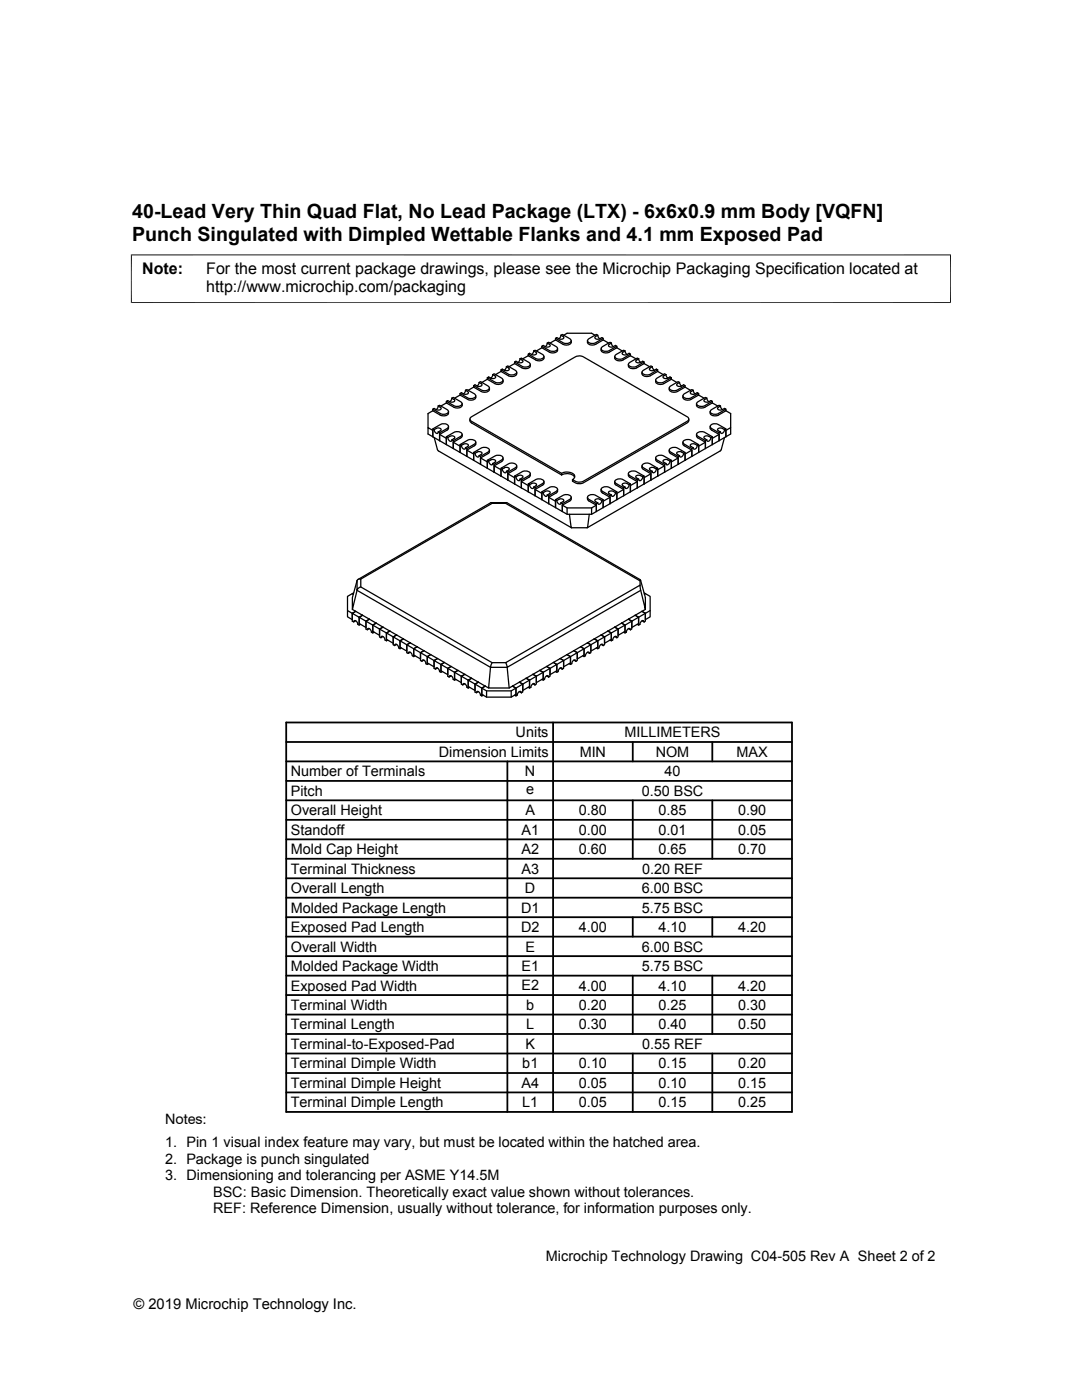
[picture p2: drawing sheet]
<svg xmlns="http://www.w3.org/2000/svg" width="216mm" height="279mm" viewBox="0 0 216 279" stroke-linecap="round" stroke-linejoin="round" font-family="sans-serif">
<g fill="none" stroke="#000" stroke-width=".25">
<path d="M90.2 79.5l.5 .3v.2a.83 .83 0 0 1-.9 .2M90.2 79.5l-.4 .7M90.2 79.5l.2-.2 1.8 1.2a1.01 1.01 0 0 1-1.6 .5l-1.5-.9 .2-.2 .5 .3M91.8 78.5l.3-.1 .4 .2a.61 .61 0 0 0 .9-.4l-.5-.3 .3-.2 1.5 .9 .2 .3a1.02 1.02 0 0 1-1.6 .5zM91.8 78.5v.3M91.8 78.8l-1.1 .7M91.8 78.8l1.5 .9a.99 .99 0 0 0 1 .2 .99 .99 0 0 0 .6-.9M92.9 77.9l-.4 .7M94.5 77v.3M94.5 77.3l-1.1 .6M94.5 77.3l1.7 .9a.98 .98 0 0 0 1.5-.8M95.6 76.3l.3-.1 1.7 1.1a.98 .98 0 0 1-1.6 .5l-1.5-.8 .3-.2 .4 .2"/>
<path d="M95.6 76.3l-.4 .7M95.6 76.3l.5 .3 .1 .2a.72 .72 0 0 1-1 .2M97.2 75.4v.3M97.2 75.7l-1 .6M97.2 75.7l1.5 .9a1 1 0 0 0 1.7-.7M98.3 74.8l.3-.2 1.5 .9 .3 .3a1.01 1.01 0 0 1-1.7 .4l-1.5-.8 .3-.2 .4 .3M98.3 74.8l-.1 .5-.3 .2M98.3 74.8l.5 .2a.43 .43 0 0 1-.1 .6 .43 .43 0 0 1-.6-.1h-.2M100 73.8v.3M100 74.1l-1.1 .7M100 74.1l1.5 .9a1.02 1.02 0 0 0 1.6-.7M101 73.2l.3-.2 1.8 1.2a1 1 0 0 1-1.6 .5l-1.5-.9 .2-.1 .4 .2"/>
<path d="M101 73.2l-.4 .7M101 73.2l.6 .4a.58 .58 0 0 1-1 .3M102.7 72.2v.4M102.7 72.6l-1.1 .6M102.7 72.6l1.5 .8a1 1 0 0 0 1 .2 1 1 0 0 0 .6-.9M103.8 71.6l.2-.1 1.5 .8 .3 .4a1.03 1.03 0 0 1-1.6 .4l-1.5-.9 .3-.1 .4 .2M103.8 71.6l-.4 .7M103.8 71.6l.5 .3a.55 .55 0 0 1-.3 .6 .55 .55 0 0 1-.6-.2M105.4 70.7v.3M105.4 71l-1.1 .6M105.4 71l1.5 .8a1 1 0 0 0 1 .2 1 1 0 0 0 .6-.9M106.5 70l.3-.1 1.5 .8 .2 .4a1.02 1.02 0 0 1-1.6 .4l-1.5-.8 .3-.2 .4 .3"/>
<path d="M106.5 70l-.4 .7M106.5 70l.4 .3 .2 .3a.75 .75 0 0 1-1 .2M108.1 69.1v.3M108.1 69.4l-1.1 .6M108.1 69.4l1.5 .9a1 1 0 0 0 1.7-.7M109.2 68.5l.3-.2 1.5 .9 .2 .3a1.02 1.02 0 0 1-1.6 .5l-1.5-.9 .3-.2 .4 .3M109.2 68.5l-.2 .5-.2 .2M109.2 68.5l.5 .2a.49 .49 0 0 1-.3 .6 .49 .49 0 0 1-.6-.1M110.8 67.5v.3M110.8 67.8l-1.1 .7M110.8 67.8l1.5 .9a1.01 1.01 0 0 0 1.7-.7M111.9 66.9l.3-.2 1.5 .9 .3 .3a1.01 1.01 0 0 1-1.7 .5l-1.5-.9 .3-.1 .4 .2"/>
<path d="M111.9 66.9l-.4 .7M111.9 66.9l.6 .4a.58 .58 0 0 1-1 .3M118.7 66.9l-.7-.4h-4.8l-.7 .4M119.3 66.9l-.3-.2-1.5 .9-.3 .3a1.01 1.01 0 0 0 1.7 .5l1.5-.9-.3-.1-.4 .2M119.3 66.9l-.5 .3a.28 .28 0 0 0-.1 .3 .28 .28 0 0 0 .3 .2l.7-.1M119.3 66.9l.4 .7M120.4 67.5v.3M120.4 67.8l1.1 .7M120.4 67.8l-1.5 .9a1.01 1.01 0 0 1-1.7-.7M122 68.5l-.3-.2-1.5 .9a.43 .43 0 0 0-.2 .4 .43 .43 0 0 0 .3 .4l.6 .1 .6-.1 1.6-.9-.3-.2-.4 .3M122 68.5l-.5 .3a.6 .6 0 0 0 .9 .4M122 68.5l.2 .5 .2 .2"/>
<path d="M123.1 69.4l1.1 .6M123.1 69.1v.3M123.1 69.4l-1.5 .9a1 1 0 0 1-1.6-.7M124.7 70l-.3-.1-1.4 .8-.3 .3a1 1 0 0 0 1.6 .5l1.5-.8-.3-.2-.4 .3M124.7 70l-.4 .3-.2 .3a.75 .75 0 0 0 1 .2M124.7 70l.4 .7M125.8 70.7v.3M125.8 71l1.1 .6M125.8 71l-1.5 .8a1.01 1.01 0 0 1-1.6-.7M127.4 71.6l-.2-.1-1.5 .8-.3 .4a1.03 1.03 0 0 0 1.6 .4l1.5-.9-.3-.1-.4 .2M127.4 71.6l-.5 .3a.58 .58 0 0 0 .9 .4M127.4 71.6l.2 .5 .2 .2"/>
<path d="M128.5 72.6l1.1 .6M128.5 72.2v.4M128.5 72.6l-1.5 .8a1 1 0 0 1-1 .2 1 1 0 0 1-.6-.9M130.2 73.2l-.3-.2-1.8 1.2a1 1 0 0 0 1.7 .5l1.4-.9-.2-.1-.4 .2M130.2 73.2l-.5 .3a.38 .38 0 0 0 0 .5 .38 .38 0 0 0 .5 0l.4-.1M130.2 73.2l.4 .7M131.2 73.8v.3M131.2 74.1l1.1 .7M131.2 74.1l-1.4 .9a1.02 1.02 0 0 1-1.7-.7M132.9 74.8l-.3-.2-1.5 .9a.43 .43 0 0 0-.3 .4 .43 .43 0 0 0 .4 .4l.6 .1 .5-.1 1.7-.9-.3-.2-.4 .3M132.9 74.8l-.6 .3a.55 .55 0 0 0 .9 .4h.1M132.9 74.8l.2 .5 .2 .2"/>
<path d="M134 75.7l1 .6M134 75.4v.3M134 75.7l-1.5 .9a1 1 0 0 1-1.7-.7M135.6 76.3l-.3-.1-1.7 1.1a.98 .98 0 0 0 1.6 .5l1.5-.8-.3-.2-.4 .2M135.6 76.3l-.5 .3-.1 .2a.72 .72 0 0 0 1 .2M135.6 76.3l.4 .7M136.5 78.6l1.5-.9 .3 .2-.4 .2a.32 .32 0 0 0-.1 .4 .32 .32 0 0 0 .4 .2l.5-.1 .4-.2 .3 .1-1.5 .9a1.41 1.41 0 0 1-1.6-.2v-.3zM136.7 77v.3M136.7 77.3l1.1 .6M136.7 77.3l-1.7 .9a.98 .98 0 0 1-1.5-.8M138.3 77.9l.4 .7M139.4 78.8l1.1 .7"/>
<path d="M139.4 78.5v.3M139.4 78.8l-1.5 .9a.99 .99 0 0 1-1 .2 .99 .99 0 0 1-.6-.9M141 79.5l-.2-.2-1.8 1.2a1.01 1.01 0 0 0 1.6 .5l1.5-.9-.2-.2-.5 .3M141 79.5l-.5 .3v.2a.83 .83 0 0 0 .9 .2M141 79.5l.4 .7M86.4 85.6v1.6M86.4 85.9l-1-.6v1.3l3.7 2.1M86.4 81.7v.3M86.4 82l-1 .5v2.8M86.4 82l1.5 .8a1 1 0 0 0 1 .2 1 1 0 0 0 .6-.9M86.6 85.7a.54 .54 0 0 0 .2 .6 .54 .54 0 0 0 .6 .1v-.2M86.6 85.7l-.2-.1 1.5-.9a1.09 1.09 0 0 1 1.6 .5l-.3 .3-1.5 .9-.3-.2"/>
<path d="M86.6 85.7l.4-.2a.61 .61 0 0 1 1 .4l-.6 .3M86.6 87.3l.7 2.4 .2 .3 26.5 15.3M87.4 81l.5 .3a.41 .41 0 0 1-.1 .5 .41 .41 0 0 1-.5 0l-.3-.1M87.4 81v.4l-.4 .3M87.4 81l.3-.1 1.5 .8 .3 .4a1.01 1.01 0 0 1-1.6 .4l-1.5-.8 .2-.2 .4 .2M87.7 86.7l1.4 .8M89.1 88.7l1.3 .8M89.1 87.2v1.5M89.1 80.1v.3M89.1 80.4l-1.1 .6M89.1 80.4l1.5 .9a1.02 1.02 0 0 0 1.6-.7M89.3 87.3l.2 .4 .3 .4h.2l.2-.3"/>
<path d="M89.3 87.3l.5-.2a.5 .5 0 0 1 .6-.2 .5 .5 0 0 1 .3 .6l-.5 .3M89.3 87.3l-.2-.1 1.5-.9a1.38 1.38 0 0 1 1.6 .2v.3l-.3 .3-1.5 .8-.2-.1M89.5 85.1l-.2 .6-1.6 1v1.2v-1.5M90.4 87.9v1.6M90.4 88.3l1.4 .7M90.4 89.5l4.1 2.4M91.8 88.7v1.6M92.1 88.9a.5 .5 0 0 0 .1 .6 .5 .5 0 0 0 .7 0v-.1M92.1 88.9l.5-.3h.6a.26 .26 0 0 1 .3 .2 .26 .26 0 0 1-.2 .3l-.4 .3M92.1 88.9l-.3-.2 1.5-.8a1.42 1.42 0 0 1 1.6 .1v.3l-.2 .3-1.5 .9-.3-.1M92.2 86.7l-.2 .6-1.6 1v1.2M93.2 89.8l1.3 .8"/>
<path d="M93.8 83.6v.5l.3 .3 18 10.4M94 83.2l20.8-12 .9-.2 .7 .2 20.8 12 .2 .3v.3l-.3 .3-20.7 11.9-.9 .2-.7-.2-.6-.3 .5-.6a1.23 1.23 0 0 0-1.4-.9l-1.2 .3-18-10.4-.3-.4zM94.5 91.9l1.4 .8M94.5 90.3v1.6M94.8 90.5v.2a.42 .42 0 0 0 .3 .5 .42 .42 0 0 0 .5-.2v-.1M94.8 90.5l.5-.3a.76 .76 0 0 1 .9 .2l-.1 .2-.5 .3M94.8 90.5l-.3-.2 1.5-.9a1.38 1.38 0 0 1 1.6 .2v.3l-.2 .3-1.5 .9-.3-.2M94.9 88.3v.4l-.1 .2-1.6 .9v1.3v-1.6M95.9 91.1v1.6M95.9 91.4l1.3 .8M95.9 92.7l2.7 1.5M97.2 91.9v1.6"/>
<path d="M97.5 92v.1a.75 .75 0 0 0 .7 .7l.1-.3M97.5 92a.94 .94 0 0 1 1.4 0l-.1 .2-.5 .3M97.5 92l-.3-.1 1.5-.9a1.17 1.17 0 0 1 1.7 .3l-.3 .5-1.5 .9-.3-.2M97.7 89.8l-.1 .6-1.7 1v1.3M98.6 92.7v1.5M98.6 93l1.4 .7M98.6 94.2l1.4 .8M100 95l4 2.4M100 93.5v1.5M100.2 93.6v.1a.64 .64 0 0 0 .7 .6l.1-.2M100.2 93.6l.5-.3a.72 .72 0 0 1 .9 .2l-.1 .3-.5 .3M100.2 93.6l-.2-.1 1.5-.9a1.31 1.31 0 0 1 1.5 .2l.1 .3-.3 .3-1.5 .8-.3-.1"/>
<path d="M100.4 91.4v.4l-.2 .2-1.6 1v1.2M101.3 94.6l1.4 .7M102.7 95v1.6M103 95.2a.53 .53 0 0 0 .1 .6 .53 .53 0 0 0 .6 0l.1-.2M103 95.2l.4-.3a.71 .71 0 0 1 1 .3l-.6 .4M103 95.2l-.3-.2 1.5-.9a1.41 1.41 0 0 1 1.6 .2v.3l-.3 .3-1.5 .9-.2-.2M103.1 93l-.2 .6-1.6 1v1.2v-1.6M104 96.1l1.4 .8M104 95.8v1.6M104 97.4l1.4 .7M105.4 98.1l2.7 1.6M105.4 96.6v1.5"/>
<path d="M105.7 96.7l.1 .4a.37 .37 0 0 0 .3 .4 .37 .37 0 0 0 .4-.3M105.7 96.7a1.06 1.06 0 0 1 1.4 0l-.1 .2-.5 .3M105.7 96.7l-.3-.1 1.5-.9a1.41 1.41 0 0 1 1.6 .2v.3l-.2 .3-1.5 .9-.3-.2M105.8 94.6l-.2 .6-1.6 .9v1.3M106.8 97.7l1.3 .8M108.1 99.7l1.4 .8M108.1 98.1v1.6M108.4 98.3l.4-.2a.81 .81 0 0 1 1 .1l-.1 .2-.5 .4M108.4 98.3v.1a.74 .74 0 0 0 .7 .7l.1-.3M108.4 98.3l-.3-.2 1.5-.8a1.41 1.41 0 0 1 1.6 .2v.2l-.2 .4-1.5 .8-.3-.1M108.5 96.1l-.1 .6-1.6 1v1.2v-1.5M109.5 99.3l1.3 .7"/>
<path d="M109.5 98.9v1.6M110.8 99.7v1.6M111.1 99.9a.51 .51 0 0 0 .2 .6 .51 .51 0 0 0 .6-.1M111.1 99.9l.5-.3a.71 .71 0 0 1 .9 .2l-.1 .3-.5 .3M111.1 99.9l-.3-.2 1.5-.8a1.37 1.37 0 0 1 1.6 .1l.1 .3-.3 .4-1.5 .8-.3-.1M111.3 97.7v.4l-.2 .2-1.6 1v1.2M112.1 94.5v.3M112.1 94.8a2.05 2.05 0 0 1 2.6 .5M114 99.3l-.1 .5-1.7 1v1.3M117.2 99.3l.1 .5 1.7 1v1.3M120 97.7v.4l.1 .2 1.6 1v1.2M120.1 99.9l-.5-.3a.71 .71 0 0 0-.9 .2l.1 .3 .5 .3"/>
<path d="M120.1 99.9v.2a.44 .44 0 0 1-.3 .5 .44 .44 0 0 1-.5-.2M120.1 99.9l.3-.2-1.5-.8a1.35 1.35 0 0 0-1.6 .1l-.1 .3 .3 .4 1.5 .8 .3-.1M120.4 99.7v1.6M121.7 98.9v1.6M121.7 99.3l-1.3 .7M122.7 96.1l.1 .6 1.6 1v1.2v-1.5M122.8 98.3l-.4-.2a.61 .61 0 0 0-.9 .3l.5 .4M122.8 98.3v.1a.74 .74 0 0 1-.7 .7l-.1-.3M122.8 98.3l.3-.2-1.5-.8a1.41 1.41 0 0 0-1.6 .2v.2l.2 .4 1.5 .8 .3-.1M123.1 98.1v1.6M123.1 99.7l-1.4 .8M124.4 97.7l-1.3 .8"/>
<path d="M125.4 94.6l.2 .6 1.6 .9v1.3M125.5 96.7a1.06 1.06 0 0 0-1.3 0v.2l.5 .3M125.5 96.7l-.2 .6a.3 .3 0 0 1-.3 .2 .3 .3 0 0 1-.3-.3M125.5 96.7l.3-.1-1.5-.9a1.39 1.39 0 0 0-1.6 .2v.3l.3 .3 1.4 .9 .3-.2M125.8 98.1l-2.7 1.6M125.8 96.6v1.5M127.2 95.8v1.6M127.2 96.1l-1.4 .8M127.2 97.4l-1.4 .7M128.1 93l.2 .6 1.6 1v1.2v-1.6M128.2 95.2l-.4-.3a.59 .59 0 0 0-.9 .4l.5 .3M128.2 95.2v.1a.51 .51 0 0 1-.2 .5 .51 .51 0 0 1-.5 0l-.1-.2"/>
<path d="M128.2 95.2l.3-.2-1.5-.9a1.41 1.41 0 0 0-1.5 .2l-.1 .3 .3 .3 1.5 .9 .2-.2M128.5 96.6l-1.3 .8M128.5 95v1.6M129.9 94.6l-1.4 .7M130.8 91.4v.4l.2 .2 1.6 1v1.2M131 93.6l-.5-.3a.72 .72 0 0 0-.9 .2l.1 .3 .5 .3M131 93.6v.1a.48 .48 0 0 1-.3 .5 .48 .48 0 0 1-.5-.1M131 93.6l.2-.1-1.4-.9a1.31 1.31 0 0 0-1.6 .2l-.1 .3 .3 .3 1.5 .8 .3-.1M131.2 95l-2.7 1.6M131.2 93.5v1.5M132.6 92.7v1.5M132.6 93l-1.4 .7"/>
<path d="M132.6 94.2l-1.4 .8M133.5 89.8l.1 .6 1.7 1v1.3M133.7 92l-.4-.2a.61 .61 0 0 0-1 .4l.6 .3M133.7 92v.1a.73 .73 0 0 1-.7 .7l-.1-.3M133.7 92l.3-.1-1.5-.9a1.36 1.36 0 0 0-1.6 .2l-.1 .3 .3 .3 1.5 .9 .3-.2M134 91.9v1.6M135.3 92.7l-2.7 1.5M135.3 91.4l-1.3 .8M135.3 91.1v1.6M136.3 88.3v.4l.1 .2 1.6 .9v1.3v-1.6M136.4 90.5l-.5-.3a.76 .76 0 0 0-.9 .2l.1 .2 .5 .3M136.4 90.5v.1a.45 .45 0 0 1-.3 .5 .45 .45 0 0 1-.5-.1v-.1"/>
<path d="M136.4 90.5l.3-.2-1.5-.9a1.38 1.38 0 0 0-1.6 .2v.3l.2 .3 1.5 .9 .3-.2M136.7 90.3v1.6M136.7 91.9l-1.4 .8M137.4 83.6v.5l-.3 .3-20.7 12a2.03 2.03 0 0 1-2.2-.4v-.3M138 89.8l-1.3 .8M139 86.7l.2 .6 1.6 1v1.2M139.1 88.9l-.4-.3a.6 .6 0 0 0-.9 .4l.5 .4M139.1 88.9l-.2 .6a.3 .3 0 0 1-.3 .2 .3 .3 0 0 1-.3-.3M139.1 88.9l.3-.2-1.5-.8a1.42 1.42 0 0 0-1.6 .1v.3l.2 .3 1.5 .9 .3-.1M139.4 88.7v1.6M140.8 89.5l-4.1 2.4M140.8 88.3l-1.4 .7"/>
<path d="M140.8 87.9v1.6M141.7 85.1v.4l.2 .3 1.6 .9v1.2v-1.5M141.9 87.3l-.5-.2a.5 .5 0 0 0-.6-.2 .5 .5 0 0 0-.3 .6l.5 .3M141.9 87.3l-.1 .2a.49 .49 0 0 1-.2 .5 .49 .49 0 0 1-.5-.1l-.1-.1M141.9 87.3l.2-.1-1.5-.9a1.38 1.38 0 0 0-1.6 .2v.3l.3 .3 1.5 .8 .2-.1M142.1 80.1v.3M142.1 80.4l-1.5 .9a1.02 1.02 0 0 1-1.6-.7M142.1 80.4l1.1 .6M142.1 87.2v1.5M142.1 88.7l-1.3 .8M143.5 86.7l-1.4 .8M143.8 81l-.3-.1-1.5 .8-.3 .4a1.01 1.01 0 0 0 1.6 .4l1.5-.8-.2-.2-.4 .2"/>
<path d="M143.8 81l-.6 .4a.57 .57 0 0 0 .4 .5 .57 .57 0 0 0 .6-.2M143.8 81v.4l.4 .3M144.6 85.7l-.4-.2a.5 .5 0 0 0-.7-.1 .5 .5 0 0 0-.2 .5l.5 .3M144.6 85.7a.56 .56 0 0 1-.2 .6 .56 .56 0 0 1-.6 .1v-.2M144.6 85.7l.2-.1-1.5-.9a1.08 1.08 0 0 0-1.6 .5l.3 .3 1.5 .9 .3-.2M144.6 87.3l-.7 2.4-.2 .3-26.5 15.3M144.8 85.6v1.6M144.8 82l1 .5v2.8M144.8 85.9l1-.6v1.3l-3.7 2.1M144.8 81.7v.3M144.8 82l-1.5 .8a1 1 0 0 1-1 .2 1 1 0 0 1-.6-.9M70.6 118.3l-.3 .2 .2 .1-.2-.1-1 .5v2.9l1 .5 .7-.4"/>
<path d="M71.2 115.9l-.9 3.4v2.3l.9-3.8 26.7 15.4-.4 4.1h4.1M71.2 115.9l.2-.3h.6v1.5M71.2 115.9v1.9l.4-.5 .4-.2 26.2 15.1M72 115.6l26.2-15.1-.2-.2-26.5 15.3M98 100.3h3.1M98.2 100.5h2.7l.2-.2 26.7 15.4M100.9 100.5l26.8 15.4 .1-.2a12.4 12.4 0 0 1 1 5.9l-1-3.8M109.5 100.5l1.3 .8M110.8 101.3l1.4 .8M112.2 100.5v1.6M112.2 100.8l1 .6v1.2M112.2 102.1l1 .5h4.8l1-.5"/>
<path d="M113.2 101.4h4.8M113.6 102.6l.5 2.7h3.1l.4-2.7M119 100.8l-1 .6v1.2M119 100.5v1.6M120.4 101.3l-1.4 .8M121.7 100.5l-1.3 .8M127.7 115.9v.9M128.5 118.3l.3 .2-.2 .1 .2-.1 .9 .5v2.9l-.9 .5-.7-.4M69.3 121.9v1.2l1 .6M70.3 122.4v1.6l.3 .1 .4-.2M70.3 121.6l.7 .4M70.6 124.1a.4 .4 0 0 1 .4-.2 .4 .4 0 0 1 .3 .4l.1 .3 .3 .2 .2-.2"/>
<path d="M71 122l-.7 .4 1.4 .8M71 122l1.3 .8M71.7 124.4l1.3 .8M71.7 123.2v1.6M72.3 122.8l2.8 1.6M72.3 122.8l-.6 .4M72.3 122.8l-.6 .4 1.3 .8 .7-.4-.7 .4 1.4 .8M73 124v1.5l.3 .2 .4-.2M73.3 125.7v-.2a.53 .53 0 0 1 .6 .1 .53 .53 0 0 1 .2 .6l.3 .1 .3-.1M74.4 126l1.3 .8M74.4 124.8v1.5M75.1 124.4l1.3 .8"/>
<path d="M75.1 124.4l-.7 .4 1.3 .7 .7-.3M75.1 124.4l-.7 .4M75.7 125.5v1.6l.3 .2 .4-.3M76 127.3l.1-.3a.64 .64 0 0 1 .7 .7l.3 .2 .3-.2M76.4 125.2l-.7 .3 1.4 .8M76.4 125.2l1.4 .7M77.1 127.6l1.4 .8M77.1 126.3v1.6M77.8 125.9l4.1 2.4M77.8 125.9l-.7 .4M77.8 125.9l-.7 .4 1.4 .8 .6-.4-.6 .4 1.3 .8M78.5 127.1v1.6l.2 .1 .4-.2"/>
<path d="M78.7 128.8l.1-.2a.61 .61 0 0 1 .7 .7l.3 .2 .3-.2M79.8 129.2l1.4 .7M79.8 127.9v1.6M79.8 127.9l.7-.4-.7 .4 1.4 .8 .7-.4M81.2 128.7v1.6l.2 .1 .5-.2M81.4 130.4a.3 .3 0 0 1 .3-.3 .3 .3 0 0 1 .3 .2l.3 .6 .2 .1 .3-.1M81.9 128.3l-.7 .4 1.3 .8M81.9 128.3l1.3 .8M82.5 130.7l1.4 .8M82.5 129.5v1.5M83.2 129.1l2.7 1.5M83.2 129.1l-.7 .4"/>
<path d="M83.2 129.1l-.7 .4 1.4 .8 .7-.4-.7 .4 1.4 .7M83.9 130.3v1.5l.3 .2 .4-.3M84.2 132v-.2a.53 .53 0 0 1 .6 .1 .53 .53 0 0 1 .2 .6l.3 .1 .2-.1M85.3 132.3l1.3 .8M85.3 131v1.6M85.9 130.6l1.4 .8M85.9 130.6l-.6 .4 1.3 .8 .7-.4M85.9 130.6l-.6 .4M86.6 131.8v1.6l.3 .1 .4-.2M86.9 133.5l.1-.2a.74 .74 0 0 1 .7 .7l.3 .2 .3-.2M87.3 131.4l-.7 .4 1.4 .8M87.3 131.4l1.4 .8"/>
<path d="M88 133.9l1.3 .7M88 132.6v1.6M88.7 132.2l1.3 .8M88.7 132.2l-.7 .4M88.7 132.2l-.7 .4 1.3 .8 .7-.4M89.3 133.4v1.6l.3 .1 .4-.2M89.6 135.1v-.1a.54 .54 0 0 1 .6 0 .54 .54 0 0 1 .2 .6l.3 .1 .3-.1M90 133l-.7 .4 1.4 .8M90 133l1.4 .8M90.7 135.4l1.4 .8M90.7 134.2v1.5M91.4 133.8l1.4 .8"/>
<path d="M91.4 133.8l-.7 .4 1.4 .8 .7-.4M91.4 133.8l-.7 .4M92.1 135v1.5l.2 .2 .5-.2M92.3 136.7l.1-.2a.58 .58 0 0 1 .8 .7l.2 .1 .3-.1M92.8 134.6l-.7 .4 1.3 .7M92.8 134.6l1.3 .8M93.4 137l1.4 .8M93.4 135.7v1.6M94.1 135.4l2.7 1.5M94.1 135.4l-.7 .3 1.4 .8 .7-.4-.7 .4 1.3 .8M94.1 135.4l-.7 .3M94.8 136.5v1.6l.3 .2 .4-.3"/>
<path d="M95.1 138.3l.1-.3a.61 .61 0 0 1 .7 .7l.2 .2 .3-.2M96.1 137.3v1.6M96.8 136.9l.7 .4M96.8 136.9l-.7 .4 1 .6h4.9l1-.6-.7-.4M96.8 136.9l-.7 .4M97.1 137.9v1.2l-1-.5M97.1 139.1h4.9M100.9 132.2l26.8-15.4 .1 1-26.6 15.4zM100.9 132.2h-2.7l-.3 1h3.3l.4 4.1 .7-.4M102 137.9v1.2l1-.5M103 137.3v1.6M103.6 136.1l.7 .4"/>
<path d="M103.6 138l.4 .3M103.6 136.1l-1.3 .8M104 138.3a.32 .32 0 0 0-.3-.3 .32 .32 0 0 0-.3 .2l-.2 .5-.2 .2-.3-.2M104.3 136.5l-1.3 .8-.7-.4M104.3 136.5v1.3l1.4-.8M104.3 136.5v1.6l-.3 .2M105.7 135.7v1.6M106.3 136.5l.4 .2M106.7 136.7l-.1-.3a.74 .74 0 0 0-.7 .8l-.2 .1-.3-.1M107 135v1.2l1.4-.8M107 135l-1.3 .7-.7-.3 .7 .3-1.4 .8-.7-.4M107 135v1.5l-.3 .2"/>
<path d="M107.7 133.8l-4.1 2.3M107.7 133.8l.7 .4-1.4 .8-.7-.4 .7 .4M108.4 134.2v1.5M109.1 133l.6 .4M109.1 134.9l.4 .2M109.1 133l-1.4 .8M109.5 135.1a.42 .42 0 0 0-.5-.2 .42 .42 0 0 0-.3 .5l-.3 .3-.3-.1M109.7 133.4l-1.3 .8-.7-.4M109.7 133.4v1.2l1.4-.7M109.7 133.4v1.6l-.2 .1M110.4 132.2l-1.3 .8M110.4 132.2l.7 .4-1.4 .8-.6-.4"/>
<path d="M111.1 132.6v1.6M111.8 133.3l.4 .2M112.2 133.5a.27 .27 0 0 0-.2-.3 .27 .27 0 0 0-.3 .2l-.3 .6-.3 .2-.3-.2M112.5 131.8v1.3l1.3-.8M112.5 131.8l-1.4 .8-.7-.4M112.5 131.8v1.6l-.3 .1M113.1 130.6l-2.7 1.6M113.1 130.6l.7 .4-1.3 .8-.7-.4 .7 .4M113.8 131v1.6M114.5 129.9l.7 .4M114.5 131.7l.4 .3M114.5 129.9l-1.4 .7"/>
<path d="M114.9 132a.37 .37 0 0 0-.4-.3 .37 .37 0 0 0-.3 .4l-.1 .4-.3 .1-.2-.1M115.2 130.3l-1.4 .7-.7-.4M115.2 130.3v1.2l1.3-.8M115.2 130.3v1.5l-.3 .2M116.5 129.5v1.5M117.2 130.2l.4 .2M117.6 130.4l-.1-.3a.73 .73 0 0 0-.7 .8l-.3 .1-.2-.1M117.9 128.7v1.2l1.4-.7M117.9 128.7l-1.4 .8-.6-.4 .6 .4-1.3 .8-.7-.4M117.9 128.7v1.6l-.3 .1M118.6 127.5l-4.1 2.4M118.6 127.5l.7 .4-1.4 .8-.7-.4 .7 .4"/>
<path d="M119.3 127.9v1.6M120 126.7l.6 .4M120 128.6l.4 .2M120 126.7l-1.4 .8M120.4 128.8a.42 .42 0 0 0-.6-.2 .42 .42 0 0 0-.2 .5l-.3 .4-.3-.2M120.6 127.1l-1.3 .8-.7-.4M120.6 127.1v1.3l1.4-.8M120.6 127.1v1.6l-.2 .1M122 126.3v1.6M122.7 125.2l-2.7 1.5M122.7 127l.4 .3M122.7 125.2l.6 .3"/>
<path d="M123.1 127.3v-.1a.5 .5 0 0 0-.7-.1 .5 .5 0 0 0-.1 .6l-.3 .2-.3-.2M123.3 125.5v1.3l1.4-.8M123.3 125.5l-1.3 .8-.7-.4 .7 .4-1.4 .8-.6-.4M123.3 125.5v1.6l-.2 .2M124 124.4l-1.3 .8M124 124.4l.7 .4-1.4 .7-.6-.3M124.7 124.8v1.5M125.4 125.5l.4 .2M125.8 125.7v-.1a.45 .45 0 0 0-.5-.1 .45 .45 0 0 0-.3 .5v.2l-.3 .1-.3-.1M126.1 124l-1.4 .8-.7-.4M126.1 124v1.2l1.3-.8M126.1 124v1.5l-.3 .2"/>
<path d="M127.4 123.2v1.6M128.1 122l-4.1 2.4M128.1 123.9l.4 .2M128.1 122l.7 .4M128.5 124.1l-.1-.3a.73 .73 0 0 0-.7 .8l-.3 .2-.3-.2M128.8 121.6l-.7 .4M128.8 122.4l-1.4 .8-.7-.4 .7 .4-1.3 .8-.7-.4 .7 .4M128.8 122.4v1.6l-.3 .1M129.7 121.9v1.2l-.9 .6v-1.3"/>
</g>
<path d="M26.1 50.9h163.7M26.2 50.8v9.7M189.7 50.8v9.7M26.1 60.4h163.7" fill="none" stroke="#000" stroke-width=".2"/>
<g fill="none" stroke="#000" stroke-width=".36">
<path d="M57.1 159.7h100.9M57.1 155.9h100.9M57.1 152h100.9M57.1 148.1h100.9M57.1 144.2h100.9v77.7h-100.9zM101.2 152v69.9M110.4 144.2v77.7M126.3 148.1v3.9M126.3 159.7v11.7M142.1 148.1v3.9M142.1 159.7v11.7M57.1 163.6h100.9"/>
<path d="M57.1 179.2h100.9M57.1 175.3h100.9M57.1 167.5h100.9M57.1 171.4h100.9M57.1 190.8h100.9M57.1 186.9h100.9M57.1 198.6h100.9M57.1 183h100.9M57.1 194.7h100.9M126.3 183v3.9M126.3 194.7v11.7M142.1 183v3.9"/>
<path d="M142.1 194.7v11.7M57.1 202.5h100.9M57.1 206.4h100.9M57.1 214.1h100.9M57.1 210.2h100.9M57.1 218h100.9M126.3 210.2v11.7M142.1 210.2v11.7"/>
</g>
<g font-size="3.9">
<text x="26.4" y="43.5">40-Lead Very Thin Quad Flat, No Lead Package (LTX) - 6x6x0.9 mm Body [VQFN]</text>
<text x="26.4" y="48">Punch Singulated with Dimpled Wettable Flanks and 4.1 mm Exposed Pad</text>
</g>
<g font-size="3.2">
<text x="28.4" y="54.6">Note:</text>
<text x="41.1" y="58.3">http://www.microchip.com/packaging</text>
<text x="41.1" y="54.6">For the most current package drawings, please see the Microchip Packaging Specification located at</text>
</g>
<g font-size="2.9">
<text x="102.9" y="147.2">Units</text>
<text x="124.6" y="147.2">MILLIMETERS</text>
<text x="58" y="154.9">Number of Terminals</text>
<text x="87.6" y="151">Dimension Limits</text>
<text x="104.8" y="154.9">N</text>
<text x="115.7" y="151">MIN</text>
<text x="130.8" y="151">NOM</text>
<text x="132.6" y="154.9">40</text>
<text x="147" y="151">MAX</text>
<text x="58" y="158.8">Pitch</text>
<text x="105" y="158.5">e</text>
<text x="128" y="158.8">0.50 BSC</text>
<text x="58" y="162.7">Overall Height</text>
<text x="58" y="166.6">Standoff</text>
<text x="104.1" y="166.6">A1</text>
<text x="104.8" y="162.7">A</text>
<text x="115.5" y="162.7">0.80</text>
<text x="115.5" y="166.6">0.00</text>
<text x="131.4" y="162.7">0.85</text>
<text x="131.4" y="166.6">0.01</text>
<text x="147.3" y="162.7">0.90</text>
<text x="147.3" y="166.6">0.05</text>
<text x="58" y="170.5">Mold Cap Height</text>
<text x="104" y="170.5">A2</text>
<text x="115.5" y="170.5">0.60</text>
<text x="131.4" y="170.5">0.65</text>
<text x="147.3" y="170.5">0.70</text>
<text x="58" y="174.4">Terminal Thickness</text>
<text x="58" y="178.2">Overall Length</text>
<text x="104.1" y="174.3">A3</text>
<text x="104.8" y="178.2">D</text>
<text x="128" y="178.2">6.00 BSC</text>
<text x="128.1" y="174.4">0.20 REF</text>
<text x="58" y="182.1">Molded Package Length</text>
<text x="104" y="182.1">D1</text>
<text x="128" y="182.1">5.75 BSC</text>
<text x="58" y="189.9">Overall Width</text>
<text x="58" y="186">Exposed Pad Length</text>
<text x="104" y="186">D2</text>
<text x="104.8" y="189.9">E</text>
<text x="115.5" y="186">4.00</text>
<text x="128" y="189.9">6.00 BSC</text>
<text x="131.4" y="186">4.10</text>
<text x="147.3" y="186">4.20</text>
<text x="58" y="197.7">Exposed Pad Width</text>
<text x="58" y="193.8">Molded Package Width</text>
<text x="104" y="197.7">E2</text>
<text x="104" y="193.8">E1</text>
<text x="115.5" y="197.7">4.00</text>
<text x="128" y="193.8">5.75 BSC</text>
<text x="131.4" y="197.7">4.10</text>
<text x="147.3" y="197.7">4.20</text>
<text x="58" y="201.6">Terminal Width</text>
<text x="105" y="201.5">b</text>
<text x="115.5" y="201.6">0.20</text>
<text x="131.4" y="201.6">0.25</text>
<text x="147.3" y="201.6">0.30</text>
<text x="58" y="205.4">Terminal Length</text>
<text x="58" y="209.3">Terminal-to-Exposed-Pad</text>
<text x="104.8" y="209.3">K</text>
<text x="105" y="205.4">L</text>
<text x="115.5" y="205.4">0.30</text>
<text x="128.1" y="209.3">0.55 REF</text>
<text x="131.4" y="205.4">0.40</text>
<text x="147.3" y="205.4">0.50</text>
<text x="58" y="213.2">Terminal Dimple Width</text>
<text x="104.2" y="213.2">b1</text>
<text x="115.5" y="213.2">0.10</text>
<text x="131.4" y="213.2">0.15</text>
<text x="147.3" y="213.2">0.20</text>
<text x="58" y="217.1">Terminal Dimple Height</text>
<text x="58" y="221">Terminal Dimple Length</text>
<text x="104.1" y="217.1">A4</text>
<text x="104.2" y="221">L1</text>
<text x="115.5" y="217.1">0.05</text>
<text x="115.5" y="221">0.05</text>
<text x="131.4" y="217.1">0.10</text>
<text x="131.4" y="221">0.15</text>
<text x="147.3" y="217.1">0.15</text>
<text x="147.3" y="221">0.25</text>
<text x="32.9" y="224.3">Notes:</text>
<text x="32.9" y="228.9">1. Pin 1 visual index feature may vary, but must be located within the hatched area.</text>
<text x="32.9" y="232.2">2. Package is punch singulated</text>
<text x="32.9" y="235.5">3. Dimensioning and tolerancing per ASME Y14.5M</text>
<text x="42.5" y="238.8">BSC: Basic Dimension. Theoretically exact value shown without tolerances.</text>
<text x="42.5" y="242.2">REF: Reference Dimension, usually without tolerance, for information purposes only.</text>
<text x="108.9" y="251.7">Microchip Technology Drawing C04-505 Rev A Sheet 2 of 2</text>
<text x="26.6" y="261.3">© 2019 Microchip Technology Inc.</text>
</g>
</svg>
